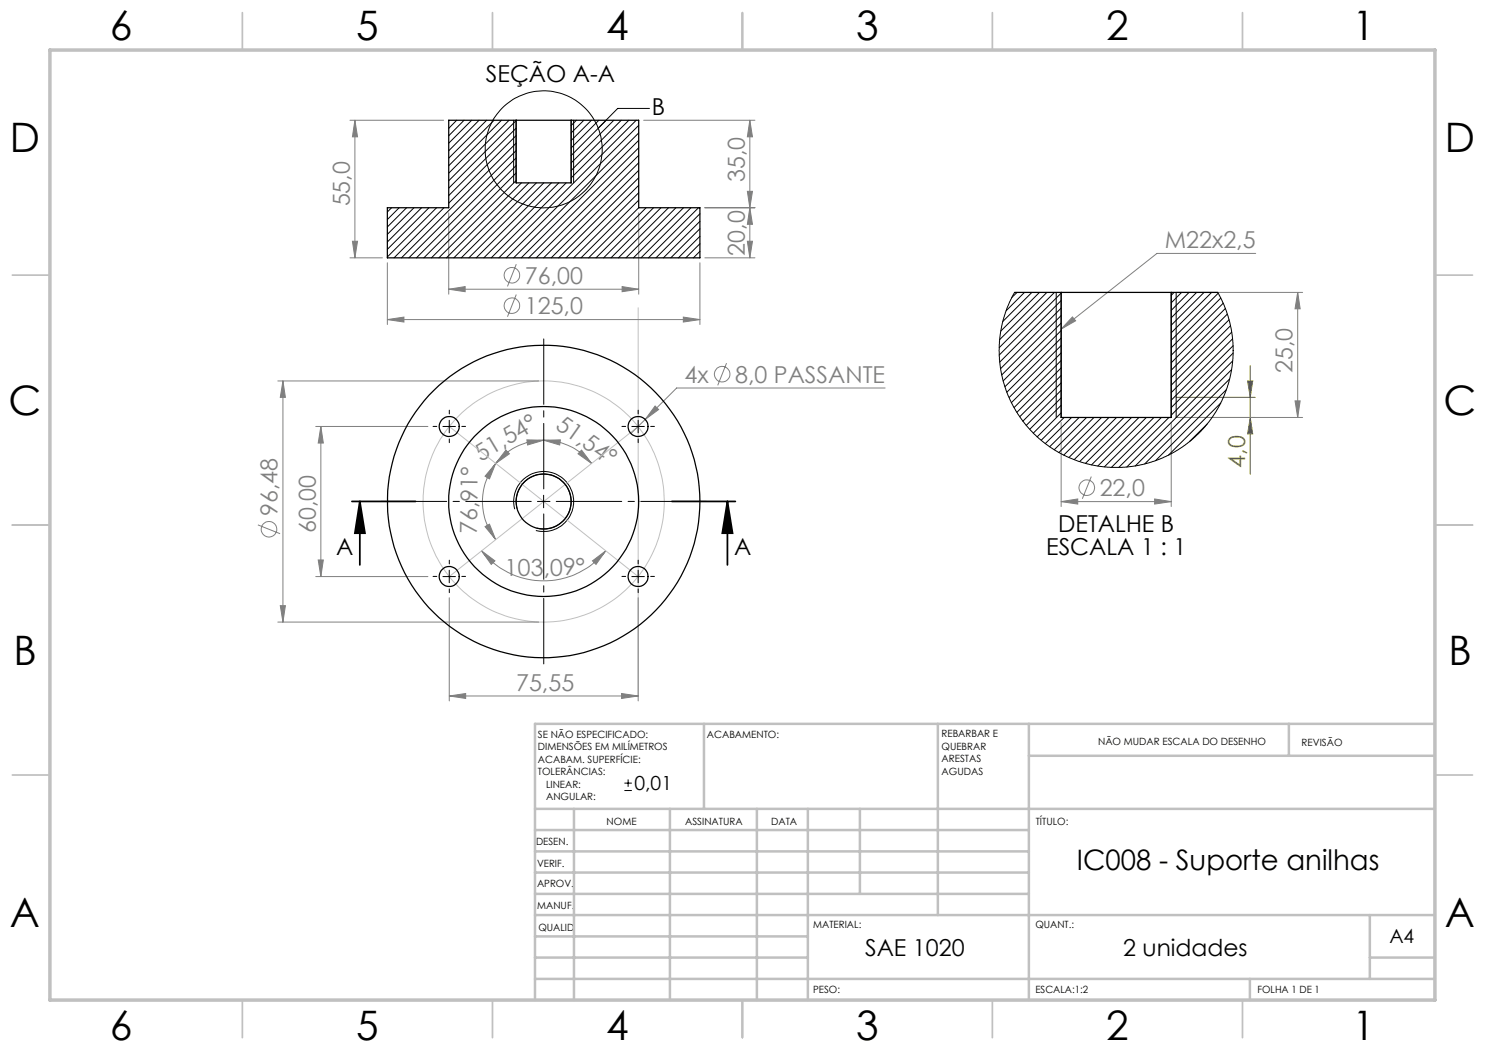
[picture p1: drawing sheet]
<svg xmlns="http://www.w3.org/2000/svg" width="297mm" height="210mm" viewBox="0 0 297 210" stroke-linecap="round" stroke-linejoin="round" font-family="sans-serif">
<g fill="none" stroke="#808080" stroke-width=".2">
<path d="M70 24.1h18.7M71 24.1l.5 3.3h-1zM71 24.1v27.5M128.7 24.1h22.3M149.5 38.3h1l-.5 3.2zM150 24.1l.5 3.3h-1zM150 24.1v27.5M70 51.6h6.5M70.5 48.3h1l-.5 3.3zM77.5 52.6v12.3M89.7 57.8l3.3-.5v1zM89.7 42.6v16.2"/>
<path d="M89.7 57.8h38M103.3 58.9l-1.8 4.5M103.3 52.8l-1.8 4.5M124.4 57.3l3.3 .5-3.3 .5zM127.7 42.6v16.2M140 52.6v12.3M141 41.5h10M141 51.6h10M149.5 48.3h1l-.5 3.3zM150 41.5l.5 3.4h-1zM235.2 58.5h25.3M251.1 50.7h-19.7l-19.2 15.1"/>
<path d="M259.5 58.5l.5 3.3h-1zM259.5 58.5v25M55.6 76.2h52.1M56.6 76.2l.5 3.3h-1zM56.6 76.2v48.2M77.5 63.9l3.3-.5v1zM77.5 63.9h62.5M136.7 63.4l3.3 .5-3.3 .5zM145.3 72.6l-1.8 4.5M177 77.6h-41.7l-6.3 6.3M214.5 63.4l.6 .8-2.9 1.6zM63.1 85.3h22.5"/>
<path d="M64.2 85.3l.5 3.3h-1.1zM64.2 85.3v30M99.1 92.7l-1.2 3.1-.9-.6zM99.1 92.7a12.2 12.2 0 0 0 0 15.2M101.2 90l.7 .8-2.8 1.9zM105.4 88h3.3l-3.2 1zM108.7 88h3.4l-.2 1zM108.7 88a12.3 12.3 0 0 1 9.6 4.7M108.7 88a12.3 12.3 0 0 0-9.6 4.7M116.3 90l2 2.7-2.7-1.9zM129 83.9l-2.8 2.8M131 81.2l.7 .7-2.7 2z"/>
<path d="M212.2 84.5v16.8M218.3 95.3l-1.8 4.5M230.9 99.8l3.3 .5-3.3 .5zM234.2 84.5v16.8M235.2 83.5h25.3M259 80.2h1l-.5 3.3zM51.6 105l4.4 1.7M63.1 115.3h22.5M63.6 112h1.1l-.5 3.3zM89.9 119.5v20.7M96.3 110.2l2.7 2-.8 .7zM96.3 110.2a15.9 15.9 0 0 0 24.8 0"/>
<path d="M97 105.3l.9-.5 1.2 3.1zM118.5 112.2l2.6-2-1.9 2.7zM127.6 119.5v20.7M212.2 100.3l3.3-.5v1zM212.2 100.3h22M55.6 124.4h52.1M56.1 121.1h1l-.5 3.3zM89.9 139.2l3.2-.5v1zM89.9 139.2h37.7M124.3 138.7l3.3 .5-3.3 .5z"/>
<circle cx="102.4" cy="55.1" r="1.55"/>
<circle cx="102.4" cy="61.1" r="1.56"/>
<circle cx="144.4" cy="74.9" r="1.55"/>
<circle cx="217.4" cy="97.5" r="1.55"/>
<circle cx="53.8" cy="105.9" r="1.55"/>
</g>
<g fill="none" stroke="#000" stroke-width=".2">
<path d="M102.7 24.1v12.5M103.2 24.1v12.5M114.2 24.1v12.5M114.7 24.1v12.5M129.9 21.7h-6.4l-3.9 3.9M211.2 58.5v25M212.2 58.5v25M234.2 58.5v25M235.2 58.5v25M88.6 85.3h2.5M89.9 84.1v2.5M108.7 99.1v2.5"/>
<path d="M126.4 85.3h2.5M127.6 84.1v2.5M88.6 115.3h2.5M89.9 114v2.5M102.9 101.8a6 6 0 0 1 5.3-7.5 6 6 0 0 1 6.5 6.6 6 6 0 0 1-7.5 5.2M103.4 101.7a5.5 5.5 0 0 1 4.9-6.9 5.5 5.5 0 0 1 5.9 6 5.5 5.5 0 0 1-6.9 4.8M107.5 100.3h2.5M126.4 115.3h2.5M127.6 114v2.5M124.9 158.1h1.5M124.9 156.6h1.5M125.6 155.9v1.5"/>
<circle cx="108.7" cy="29.9" r="11.7"/>
</g>
<path d="M70.4 100.3h12.7M72 100.3l1 6.3h-2zM72 100.3v12.7M134.4 100.3h12.7M145.5 100.3l1 6.3h-2zM145.5 100.3v12.7" fill="none" stroke="#000" stroke-width=".35"/>
<g fill="none" stroke="#c0c0c0" stroke-width=".2">
<path d="M127.6 61.6v77.5M89.9 85.3l37.7 30M127.6 85.3l-37.7 30"/>
<circle cx="108.7" cy="100.3" r="24.1"/>
</g>
<path d="M235.2 79.5h15.8M249.5 76.2h1l-.5 3.3zM250 73.1v21.8M235.2 83.5h15.8M250 83.5l.5 3.3h-1z" fill="none" stroke="#808000" stroke-width=".2"/>
<g fill="none" stroke="#c0c0c0" stroke-width=".35">
<path d="M48.5 2.5v7.5M98.5 2.5v7.5M148.5 2.5v7.5M198.5 2.5v7.5M248.5 2.5v7.5M2.5 55h7.5M287 55h7.5M2.5 105h7.5M287 105h7.5M2.5 155h7.5M287 155h7.5M48.5 200v7.5"/>
<path d="M98.5 200v7.5M148.5 200v7.5M198.5 200v7.5M248.5 200v7.5"/>
</g>
<g fill="none" stroke="#c0c0c0" stroke-width=".5">
<path d="M140.8 144.8v17M187.6 144.8v38.2M205.8 144.8v55.2M205.8 151.2h81.2M257.8 144.8v6.4M287 144.8h-180v55.2M107 161.8h180M107 178.8h98.8M107 174.5h98.8M107 170.3h98.8M107 166h98.8M114.8 161.8v38.2"/>
<path d="M134 161.8v38.2M151.4 161.8v38.2M161.6 161.8v38.2M172 161.8v17M107 195.8h180M107 191.5h54.6M107 187.3h54.6M107 183h180M250 195.8v4.2M274 191.5h13M274 183v12.8"/>
</g>
<path d="M10 10h277v190h-277z" fill="none" stroke="#c0c0c0" stroke-width=".7"/>
<path d="M108.7 97.8v-30M106.2 100.3h-30M108.7 102.8v30M111.2 100.3h30" fill="none" stroke="#000" stroke-width=".2" stroke-dasharray="15.2 1.3 1.3 1.3" stroke-dashoffset="2.1"/>
<g fill="none" stroke="#000" stroke-width=".2" stroke-dasharray="15.2 1.3 1.3 1.3">
<path d="M87.4 85.3h-.8M89.9 82.8v-.8M89.9 87.8v.7M92.4 85.3h.7M125.1 85.3h-.7M127.6 82.8v-.8M127.6 87.8v.7M130.1 85.3h.8M87.4 115.3h-.8M89.9 112.8v-.8M89.9 117.8v.7M92.4 115.3h.7"/>
<path d="M125.1 115.3h-.7M127.6 112.8v-.8M127.6 117.8v.7M130.1 115.3h.8"/>
</g>
<path d="M145.5 100.3l1 6.3h-2zM72 100.3l1 6.3h-2z" fill="#000"/>
<g fill="#808080">
<path d="M116.3 90l2 2.7-2.7-1.9zM108.7 88h3.4l-.2 1z"/>
<path d="M96.3 110.2l2.7 2-.8 .7zM118.5 112.2l2.6-2-1.9 2.7z"/>
<path d="M105.4 88h3.3l-3.2 1zM101.2 90l.7 .8-2.8 1.9z"/>
<path d="M99.1 92.7l-1.2 3.1-.9-.6zM97 105.3l.9-.5 1.2 3.1z"/>
<path d="M56.1 121.1h1l-.5 3.3zM56.6 76.2l.5 3.3h-1z"/>
</g>
<path d="M250 83.5l.5 3.3h-1zM249.5 76.2h1l-.5 3.3z" fill="#808000"/>
<g fill="#808080">
<path d="M89.9 139.2l3.2-.5v1zM124.3 138.7l3.3 .5-3.3 .5zM131 81.2l-2 2.7 2.7-2zM77.5 63.9l3.3-.5v1zM136.7 63.4l3.3 .5-3.3 .5zM89.7 57.8l3.3-.5v1zM124.4 57.3l3.3 .5-3.3 .5zM212.2 100.3l3.3-.5v1zM230.9 99.8l3.3 .5-3.3 .5zM214.5 63.4l-2.3 2.4 2.9-1.6z"/>
<path d="M149.5 38.3h1l-.5 3.2zM150 24.1l.5 3.3h-1zM149.5 48.3h1l-.5 3.3zM150 41.5l.5 3.4h-1zM259 80.2h1l-.5 3.3zM259.5 58.5l.5 3.3h-1z"/>
<path d="M64.2 85.3l.5 3.3h-1.1zM63.6 112h1.1l-.5 3.3zM71 24.1l.5 3.3h-1zM70.5 48.3h1l-.5 3.3z"/>
</g>
<g fill="none" stroke="#000" stroke-width=".25">
<path d="M103.2 24.1h11M103.2 24.1h-13.5v17.4h-12.2v10.1h62.5v-10.1h-12.3v-17.4h-13.5M103.2 24.1v12.5h11v-12.5M202.9 58.5h9.3M212.2 58.5h22M212.2 58.5v25h22v-25M234.2 58.5h9.4"/>
<circle cx="89.8" cy="85.3" r="2"/>
<circle cx="127.6" cy="85.3" r="2.01"/>
<circle cx="89.8" cy="115.3" r="2"/>
<circle cx="108.7" cy="100.3" r="31.2"/>
<circle cx="108.7" cy="100.3" r="19"/>
<circle cx="108.7" cy="100.3" r="5.5"/>
<circle cx="127.6" cy="115.3" r="2.01"/>
</g>
<g fill="none" stroke="#000" stroke-width=".2">
<path d="M89.8 24.1l-.1 .1M91.3 24.1l-1.6 1.6M92.8 24.1l-3.1 3.1M94.3 24.1l-4.6 4.5M95.8 24.1l-6.1 6.1M97.3 24.1l-7.6 7.5M98.8 24.1l-9.1 9.1M100.3 24.1l-10.6 10.5M101.8 24.1l-12.1 12.1M103.2 24.1l-13.5 13.5M103.2 25.6l-13.5 13.5M103.2 27.1l-13.5 13.5"/>
<path d="M103.2 28.6l-22.9 23M103.2 30.1l-21.4 21.5M103.2 31.6l-19.9 20M103.2 33.1l-18.4 18.5M103.2 34.6l-16.9 17M103.2 36.1l-15.4 15.5M104.3 36.6l-15 15M105.8 36.6l-15 15M107.3 36.6l-15 15M108.8 36.6l-15 15M110.3 36.6l-15 15M111.8 36.6l-15 15"/>
<path d="M113.2 36.6l-15 15M115.3 24.1l-1.1 1M116.8 24.1l-2.6 2.5M118.3 24.1l-4.1 4M119.8 24.1l-5.6 5.5M121.2 24.1l-7 7M122.8 24.1l-8.6 8.5M124.2 24.1l-10 10M125.8 24.1l-11.6 11.5M127.2 24.1l-27.4 27.5M127.7 25.1l-26.5 26.5M127.7 26.6l-25 25"/>
<path d="M127.7 28.1l-23.5 23.5M127.7 29.6l-22 22M127.7 31.1l-20.5 20.5M127.7 32.6l-19 19M127.7 34.1l-17.5 17.5M127.7 35.6l-16 16M127.7 37.1l-14.5 14.5M127.7 38.6l-13 13M78.3 41.5l-.8 .9M79.8 41.5l-2.3 2.4M81.3 41.5l-3.8 3.9M82.8 41.5l-5.3 5.4"/>
<path d="M84.3 41.5l-6.8 6.9M85.8 41.5l-8.3 8.4M87.3 41.5l-9.8 9.9M88.8 41.5l-10 10.1M127.7 40l-11.5 11.6M127.7 41.5l-10 10.1M129.2 41.5l-10 10.1M130.7 41.5l-10 10.1M132.2 41.5l-10 10.1M133.7 41.5l-10 10.1M135.2 41.5l-10 10.1M136.7 41.5l-10 10.1"/>
<path d="M138.2 41.5l-10 10.1M139.7 41.5l-10 10.1M140 42.7l-8.8 8.9M140 44.3l-7.3 7.3M140 45.7l-5.8 5.9M140 47.3l-4.3 4.3M140 48.7l-2.8 2.9M140 50.3l-1.3 1.3M202.9 58.5l-1.4 2.8-.9 2.7-.6 3-.2 3 .3 3.5 .5 2.4 1 3.1 1 2.2 1.9 3 1.6 1.8 1.8 1.8 2.9 2.1 2 1.2 3 1.2 3.2 .8 3 .4 3.5-.1 3-.5 2.7-.8 3-1.3 2.8-1.7 1.9-1.7 2.2-2.1 2-2.9 1.6-2.9 1-2.7 .6-3 .3-2.8v-2.9l-.6-3.5-1.1-3.4-1.3-2.7M203.4 58.5l-1 1M204.9 58.5l-3.7 3.7M206.4 58.5l-5.8 5.8"/>
<path d="M207.9 58.5l-7.7 7.7M209.4 58.5l-9.5 9.4M210.9 58.5l-11.1 11M212.2 58.6l-12.4 12.4M234.8 58.5l-.6 .6M236.3 58.5l-2.1 2.1M237.8 58.5l-3.6 3.6M239.3 58.5l-5.1 5.1M240.8 58.5l-6.6 6.5M242.3 58.5l-8.1 8.1M243.6 58.7l-9.4 9.3M244.2 59.6l-10 10"/>
<path d="M212.2 60.1l-12.2 12.3M212.2 61.6l-12.1 12.1M212.2 63.1l-11.9 11.9M212.2 64.6l-11.6 11.6M212.2 66.1l-11.2 11.3M212.2 67.6l-10.8 10.8M212.2 69.1l-10.4 10.4M212.2 70.6l-9.9 9.9M212.2 72.1l-9.4 9.4M212.2 73.6l-8.8 8.9M212.2 75.1l-8.3 8.3M212.2 76.6l-7.6 7.6"/>
<path d="M212.2 78.1l-7 7M212.2 79.6l-6.2 6.3M244.7 60.6l-10.5 10.4M245.1 61.7l-10.9 10.9M245.3 78l-14.2 14.1M245.5 62.8l-11.3 11.2M245.8 64l-11.6 11.5M245.9 75.8l-16.9 17M246.1 65.1l-11.9 11.9M246.3 73.9l-19.3 19.3M246.3 66.4l-12.1 12.1M246.5 67.8l-12.3 12.2"/>
<path d="M246.5 72.2l-21.1 21.2M246.6 69.1l-12.4 12.4M246.6 70.6l-12.4 12.4M212.2 81.1l-5.5 5.5M212.2 82.6l-4.8 4.8M212.8 83.5l-4.6 4.5M214.3 83.5l-5.2 5.2M215.8 83.5l-5.9 5.9M217.3 83.5l-6.4 6.4M218.8 83.5l-7 7M220.3 83.5l-7.5 7.5M221.8 83.5l-8 8"/>
<path d="M223.3 83.5l-8.5 8.4M224.8 83.5l-8.9 8.8M226.3 83.5l-9.2 9.2M227.8 83.5l-9.5 9.5M229.3 83.5l-9.7 9.7M230.8 83.5l-9.9 9.9M232.3 83.5l-10 10M233.8 83.5l-10 10M241.4 84.8l-3.5 3.5M244.2 80.6l-10.5 10.4"/>
</g>
<g font-size="8.1">
<text x="22" y="8">6</text>
<text x="71.2" y="8">5</text>
<text x="121.2" y="8">4</text>
<text x="171.3" y="8">3</text>
<text x="221.3" y="8">2</text>
<text x="270.5" y="8">1</text>
<text x="2" y="30.5">D</text>
<text x="289" y="30.5">D</text>
<text x="1.7" y="83">C</text>
<text x="288.7" y="83">C</text>
<text x="2.7" y="133">B</text>
<text x="289.7" y="133">B</text>
<text x="2" y="185.5">A</text>
<text x="289" y="185.5">A</text>
<text x="22" y="208">6</text>
<text x="71.2" y="208">5</text>
<text x="121.2" y="208">4</text>
<text x="171.3" y="208">3</text>
<text x="221.3" y="208">2</text>
<text x="270.5" y="208">1</text>
</g>
<text font-size="5.6" x="215.4" y="173.9">IC008 - Suporte anilhas</text>
<g font-size="4.7">
<text x="97.2" y="16.5">SEÇÃO A-A</text>
<text x="130.4" y="22.9">B</text>
<text x="211.6" y="106.4">DETALHE B</text>
<text x="67.3" y="110.9">A</text>
<text x="146.9" y="110.9">A</text>
<text x="209.2" y="111">ESCALA 1 : 1</text>
<text x="173" y="191.3">SAE 1020</text>
<text x="224.6" y="191.3">2 unidades</text>
</g>
<g font-size="4.7" fill="#808080">
<text x="70" y="41.3" transform="rotate(-90 70 41.3)">55,0</text>
<text x="149" y="36.4" transform="rotate(-90 149 36.4)">35,0</text>
<text x="149" y="51.1" transform="rotate(-90 149 51.1)">20,0</text>
<text x="233" y="49.6">M22x2,5</text>
<text x="105" y="56.7">76,00</text>
<text x="105" y="62.8">125,0</text>
<text x="136.9" y="76.5">4x</text>
<text x="147" y="76.5">8,0 PASSANTE</text>
<text x="258.5" y="74.6" transform="rotate(-90 258.5 74.6)">25,0</text>
<text x="110.9" y="85.6" transform="rotate(35 110.9 85.6)">51,54°</text>
<text x="96.1" y="92.4" transform="rotate(-31 96.1 92.4)">51,54°</text>
<text x="219.9" y="99.2">22,0</text>
<text x="55.5" y="103.3" transform="rotate(-90 55.5 103.3)">96,48</text>
<text x="63.2" y="106.6" transform="rotate(-90 63.2 106.6)">60,00</text>
<text x="95.4" y="106.8" transform="rotate(-89 95.4 106.8)">76,91°</text>
<text x="101" y="115.3" transform="rotate(-1 101 115.3)">103,09°</text>
<text x="103.2" y="138.2">75,55</text>
</g>
<text font-size="4.7" fill="#808000" x="249" y="93.5" transform="rotate(-90 249 93.5)">4,0</text>
<g font-size="3.9">
<text x="126.9" y="158.1">0,01</text>
<text x="277.9" y="188.5">A4</text>
</g>
<g font-size="2">
<text x="107.6" y="147.6">SE NÃO ESPECIFICADO:</text>
<text x="141.4" y="147.6">ACABAMENTO:</text>
<text x="188.3" y="147.5">REBARBAR E</text>
<text x="188.3" y="150">QUEBRAR</text>
<text x="219.6" y="149">NÃO MUDAR ESCALA DO DESENHO</text>
<text x="260.3" y="149.2">REVISÃO</text>
<text x="107.6" y="150.1">DIMENSÕES EM MILÍMETROS</text>
<text x="107.6" y="152.6">ACABAM. SUPERFÍCIE:</text>
<text x="107.6" y="155.1">TOLERÂNCIAS:</text>
<text x="188.3" y="152.5">ARESTAS</text>
<text x="188.3" y="155">AGUDAS</text>
<text x="109.2" y="157.6">LINEAR:</text>
<text x="109.2" y="160.1">ANGULAR:</text>
<text x="121.3" y="165">NOME</text>
<text x="137" y="164.9">ASSINATURA</text>
<text x="154.2" y="164.9">DATA</text>
<text x="207.2" y="164.9">TÍTULO:</text>
<text x="107.2" y="169.1">DESEN.</text>
<text x="107.4" y="173.3">VERIF.</text>
<text x="107.4" y="177.4">APROV.</text>
<text x="107.5" y="181.8">MANUF.</text>
<text x="162.7" y="185.5">MATERIAL:</text>
<text x="207.1" y="185.5">QUANT.:</text>
<text x="107.7" y="186.1">QUALID</text>
<text x="162.6" y="198.5">PESO:</text>
<text x="207.1" y="198.6">ESCALA:1:2</text>
<text x="251.5" y="198.6">FOLHA 1 DE 1</text>
</g>
</svg>
